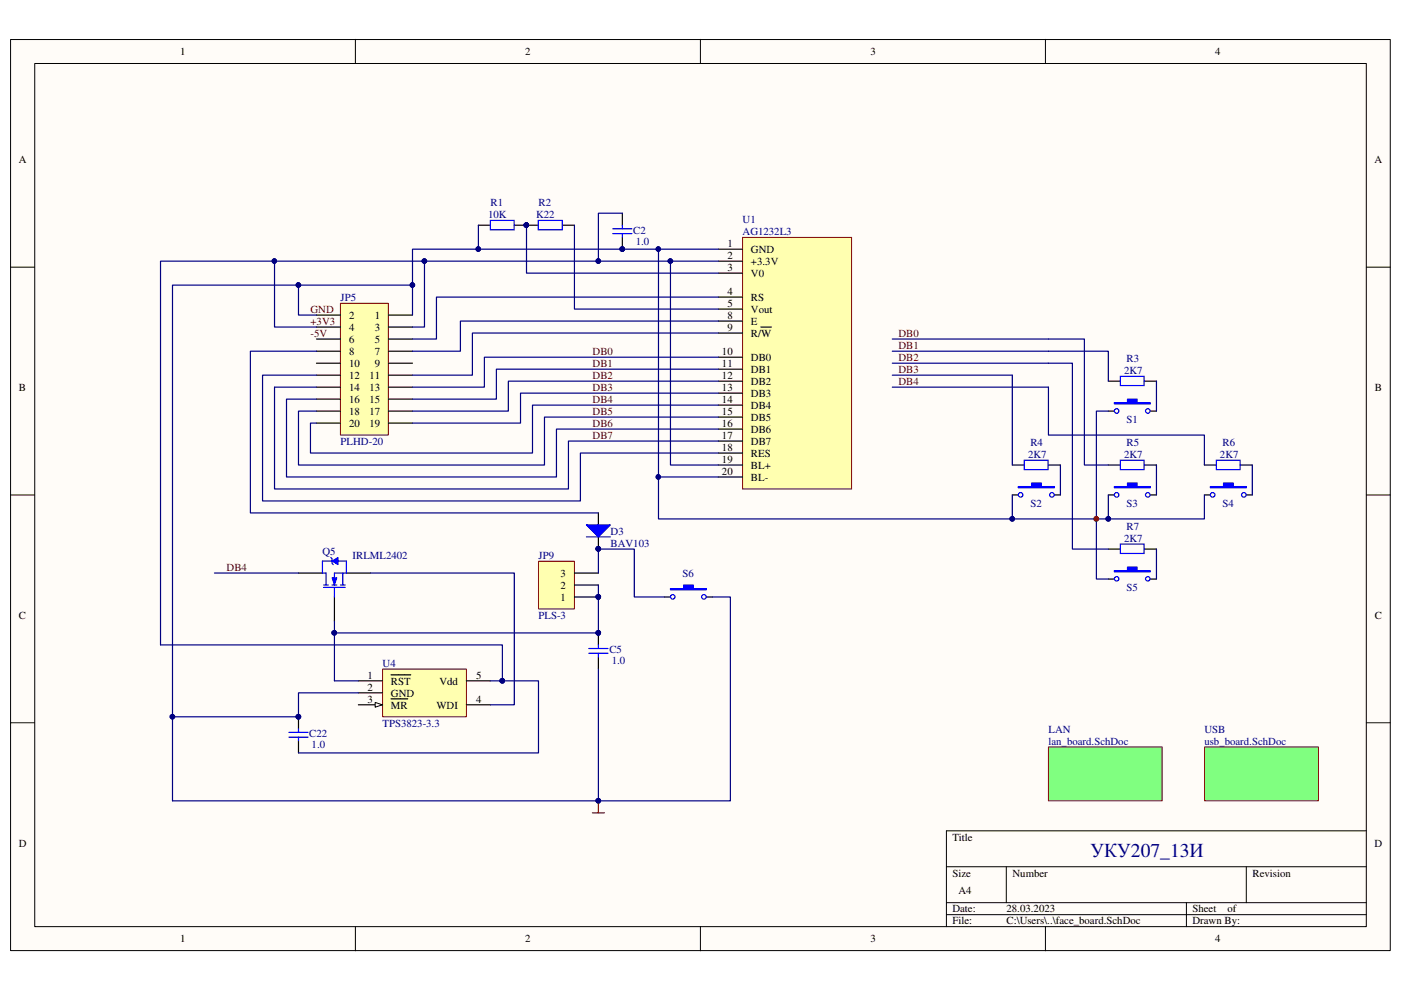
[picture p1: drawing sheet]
<svg xmlns="http://www.w3.org/2000/svg" width="297mm" height="210mm" viewBox="0 0 297 210" stroke-linecap="round" stroke-linejoin="round" font-family="sans-serif">
<path d="M2.3 8.4h292.5v193.1h-292.5z" fill="#fffcf8"/>
<path d="M2.2 8.4h292.6v193.1h-292.6z" fill="none" stroke="#000" stroke-width=".21"/>
<path d="M7.4 13.5h282.3v183h-282.3z" fill="#fffcf8"/>
<g fill="none" stroke="#000" stroke-width=".21">
<path d="M7.4 13.5h282.3v183h-282.3zM75.3 8.3v5.1M148.5 8.3v5.1M221.7 8.3v5.1M2.2 56.6h5.1M289.7 56.6h5.1M2.2 104.9h5.1M289.7 104.9h5.1M2.2 153.2h5.1M289.7 153.2h5.1M289.7 176.1h-89v20.4M75.3 196.5v5.1"/>
<path d="M148.5 196.5v5.1M200.7 183.8h89M200.7 191.4h89M200.7 193.9h89M213.4 183.8v7.6M221.7 196.5v5.1M251.5 191.4v5.1M264.2 183.8v7.6"/>
</g>
<circle cx="232.4" cy="110" r=".49" fill="#000080"/>
<circle cx="232.4" cy="110" r=".49" fill="none" stroke="#000080" stroke-width=".21"/>
<path d="M235 104.9h1.3M243.9 104.9h1.3" fill="none" stroke="#000" stroke-width=".25"/>
<path d="M236.3 103.2h2.8v-.8h2v.8h2.8v.2h-7.6z" fill-rule="evenodd" fill="#00f"/>
<g fill="none" stroke="#00f" stroke-width=".25">
<path d="M237.5 97.6h5.1v2h-5.1zM236.3 103.2h2.8v-.8h2v.8h2.8v.2h-7.6z"/>
<circle cx="236.7" cy="104.9" r=".49"/>
<circle cx="243.4" cy="104.9" r=".48"/>
</g>
<path d="M235 98.6h2.5M235 87.2h1.3M242.6 98.6h2.6M243.9 87.2h1.3" fill="none" stroke="#000" stroke-width=".25"/>
<path d="M236.3 85.4h2.8v-.8h2v.8h2.8v.2h-7.6z" fill-rule="evenodd" fill="#00f"/>
<g fill="none" stroke="#00f" stroke-width=".25">
<path d="M237.5 79.8h5.1v1.9h-5.1zM236.3 85.4h2.8v-.8h2v.8h2.8v.2h-7.6z"/>
<circle cx="236.7" cy="87.1" r=".48"/>
<circle cx="243.4" cy="87.1" r=".48"/>
</g>
<path d="M235 80.8h2.5M242.6 80.8h2.6M235 122.8h1.3M243.9 122.8h1.3" fill="none" stroke="#000" stroke-width=".25"/>
<path d="M236.3 121h2.8v-.8h2v.8h2.8v.2h-7.6z" fill-rule="evenodd" fill="#00f"/>
<g fill="none" stroke="#00f" stroke-width=".25">
<path d="M237.5 115.4h5.1v1.9h-5.1zM236.3 121h2.8v-.8h2v.8h2.8v.2h-7.6z"/>
<circle cx="236.8" cy="122.7" r=".48"/>
<circle cx="243.4" cy="122.7" r=".47"/>
</g>
<path d="M214.6 104.9h1.3M223.6 104.9h1.2M235 116.4h2.5M242.6 116.4h2.6" fill="none" stroke="#000" stroke-width=".25"/>
<path d="M215.9 103.2h2.8v-.8h2.1v.8h2.8v.2h-7.7z" fill-rule="evenodd" fill="#00f"/>
<g fill="none" stroke="#00f" stroke-width=".25">
<path d="M217.2 97.6h5v2h-5zM215.9 103.2h2.8v-.8h2.1v.8h2.8v.2h-7.7z"/>
<circle cx="216.4" cy="104.9" r=".48"/>
<circle cx="223" cy="104.9" r=".49"/>
</g>
<path d="M214.6 98.6h2.6M222.3 98.6h2.5M255.4 104.9h1.2M264.2 104.9h1.3" fill="none" stroke="#000" stroke-width=".25"/>
<path d="M256.6 103.2h2.8v-.8h2v.8h2.8v.2h-7.6z" fill-rule="evenodd" fill="#00f"/>
<g fill="none" stroke="#00f" stroke-width=".25">
<path d="M257.9 97.6h5v2h-5zM256.6 103.2h2.8v-.8h2v.8h2.8v.2h-7.6z"/>
<circle cx="257.1" cy="104.9" r=".49"/>
<circle cx="263.7" cy="104.9" r=".49"/>
</g>
<path d="M255.4 98.6h2.5M263 98.6h2.5" fill="none" stroke="#000" stroke-width=".25"/>
<path d="M157.5 50.4h23v53.3h-23z" fill="#ffffb0"/>
<path d="M157.4 50.3h23.1v53.4h-23.1z" fill="none" stroke="#800000" stroke-width=".21"/>
<g fill="none" stroke="#000" stroke-width=".25">
<path d="M152.3 52.8h5.1M152.3 55.4h5.1M152.3 57.9h5.1M152.3 63h5.1M152.3 65.5h5.1M152.3 68.1h5.1M152.3 70.6h5.1M152.3 75.7h5.1M152.3 78.3h5.1M161.3 69.3h2.2M152.3 80.8h5.1M152.3 83.4h5.1"/>
<path d="M152.3 85.9h5.1M152.3 88.4h5.1M152.3 91h5.1M152.3 93.5h5.1M152.3 96.1h5.1M152.3 98.6h5.1M152.3 101.1h5.1"/>
</g>
<path d="M214.6 104.9v5.1h40.8v-5.1" fill="none" stroke="#000080" stroke-width=".25"/>
<circle cx="235" cy="110" r=".49" fill="#000080"/>
<circle cx="235" cy="110" r=".49" fill="none" stroke="#000080" stroke-width=".21"/>
<circle cx="214.6" cy="110" r=".49" fill="#000080"/>
<circle cx="214.6" cy="110" r=".49" fill="none" stroke="#000080" stroke-width=".21"/>
<path d="M235 104.9v5.1" fill="none" stroke="#000080" stroke-width=".25"/>
<circle cx="235" cy="110" r=".49" fill="#000080"/>
<circle cx="235" cy="110" r=".49" fill="none" stroke="#000080" stroke-width=".21"/>
<path d="M214.6 79.5v19.1M222.3 71.9h7.6v26.7h5.1M222.3 74.5h12.7v6.3M222.3 77h5.1v39.4h7.6M222.3 82.1v10.1h33.1v6.4M224.8 98.6v6.3M235 87.2h-2.6v35.6h2.6M245.2 80.8v6.4M245.2 98.6v6.3M265.5 98.6v6.3M245.2 116.4v6.4" fill="none" stroke="#000080" stroke-width=".25"/>
<circle cx="232.4" cy="110" r=".49" fill="#800000"/>
<circle cx="232.4" cy="110" r=".49" fill="none" stroke="#800000" stroke-width=".21"/>
<path d="M255.4 158.4h24.1v11.4h-24.1z" fill="#80ff80"/>
<path d="M255.4 158.4h24.1v11.4h-24.1z" fill="none" stroke="#800000" stroke-width=".21"/>
<path d="M72.2 64.3h10.1v27.9h-10.1z" fill="#ffffb0"/>
<path d="M72.2 64.3h10.1v27.9h-10.1z" fill="none" stroke="#800000" stroke-width=".21"/>
<g fill="none" stroke="#000" stroke-width=".25">
<path d="M67.1 66.8h5.1M67.1 69.3h5.1M67.1 71.9h5.1M67.1 74.5h5.1M67.1 77h5.1M67.1 79.5h5.1M82.3 66.8h5.2M82.3 69.3h5.2M82.3 71.9h5.2M82.3 74.5h5.2M82.3 77h5.2M82.3 79.5h5.2"/>
<path d="M67.1 82.1h5.1M67.1 84.6h5.1M67.1 87.2h5.1M67.1 89.7h5.1M82.3 82.1h5.2M82.3 84.6h5.2M82.3 87.2h5.2M82.3 89.7h5.2"/>
</g>
<path d="M152.3 52.8h-64.8v14" fill="none" stroke="#000080" stroke-width=".25"/>
<circle cx="87.4" cy="60.4" r=".49" fill="#000080"/>
<circle cx="87.4" cy="60.4" r=".49" fill="none" stroke="#000080" stroke-width=".21"/>
<circle cx="101.4" cy="52.8" r=".49" fill="#000080"/>
<circle cx="101.4" cy="52.8" r=".49" fill="none" stroke="#000080" stroke-width=".21"/>
<circle cx="131.9" cy="52.8" r=".49" fill="#000080"/>
<circle cx="131.9" cy="52.8" r=".49" fill="none" stroke="#000080" stroke-width=".21"/>
<circle cx="139.6" cy="52.8" r=".48" fill="#000080"/>
<circle cx="139.6" cy="52.8" r=".48" fill="none" stroke="#000080" stroke-width=".21"/>
<path d="M63.3 60.5v6.3h3.8" fill="none" stroke="#000080" stroke-width=".25"/>
<circle cx="63.3" cy="60.4" r=".49" fill="#000080"/>
<circle cx="63.3" cy="60.4" r=".49" fill="none" stroke="#000080" stroke-width=".21"/>
<path d="M152.3 55.4h-118.3v81.3" fill="none" stroke="#000080" stroke-width=".25"/>
<circle cx="58.2" cy="55.4" r=".48" fill="#000080"/>
<circle cx="58.2" cy="55.4" r=".48" fill="none" stroke="#000080" stroke-width=".21"/>
<circle cx="90" cy="55.4" r=".49" fill="#000080"/>
<circle cx="90" cy="55.4" r=".49" fill="none" stroke="#000080" stroke-width=".21"/>
<circle cx="126.8" cy="55.4" r=".49" fill="#000080"/>
<circle cx="126.8" cy="55.4" r=".49" fill="none" stroke="#000080" stroke-width=".21"/>
<circle cx="142.1" cy="55.4" r=".49" fill="#000080"/>
<circle cx="142.1" cy="55.4" r=".49" fill="none" stroke="#000080" stroke-width=".21"/>
<path d="M90 55.4v13.9h-2.5" fill="none" stroke="#000080" stroke-width=".25"/>
<circle cx="90" cy="55.4" r=".49" fill="#000080"/>
<circle cx="90" cy="55.4" r=".49" fill="none" stroke="#000080" stroke-width=".21"/>
<path d="M142.2 55.4v43.2h10.1M67.1 79.5h-11.4v26.7h67.4v-10.1h29.2M152.3 63h-59.8v8.9h-5M152.3 70.6h-52.1v8.9h-12.7M152.3 75.7h-49.6v6.4h-15.2M152.3 78.3h-47.1v6.3h-17.7M67.1 87.2h-3.8v11.4h52.1v-10.2h36.9M67.1 84.6h-6.4v16.5h57.3v-10.1h34.3M67.1 82.1h-8.9v21.6h62.3v-10.2h31.8M152.3 80.8h-44.5v6.4h-20.3M152.3 83.4h-41.9v6.3h-22.9M152.3 85.9h-39.4v10.2h-47.1v-6.4h1.3" fill="none" stroke="#000080" stroke-width=".25"/>
<circle cx="142.1" cy="55.4" r=".49" fill="#000080"/>
<circle cx="142.1" cy="55.4" r=".49" fill="none" stroke="#000080" stroke-width=".21"/>
<path d="M139.6 52.8v48.3h12.7" fill="none" stroke="#000080" stroke-width=".25"/>
<circle cx="139.6" cy="101.1" r=".48" fill="#000080"/>
<circle cx="139.6" cy="101.1" r=".48" fill="none" stroke="#000080" stroke-width=".21"/>
<circle cx="139.6" cy="52.8" r=".48" fill="#000080"/>
<circle cx="139.6" cy="52.8" r=".48" fill="none" stroke="#000080" stroke-width=".21"/>
<path d="M189.2 71.9h33.1M189.2 74.5h33.1M189.2 77h33.1M189.2 79.5h25.4M189.2 82.1h33.1" fill="none" stroke="#000080" stroke-width=".25"/>
<path d="M109 47.8h2.6" fill="none" stroke="#000" stroke-width=".25"/>
<circle cx="111.6" cy="47.7" r=".48" fill="#000080"/>
<circle cx="111.6" cy="47.7" r=".48" fill="none" stroke="#000080" stroke-width=".21"/>
<path d="M101.4 47.8h2.6" fill="none" stroke="#000" stroke-width=".25"/>
<path d="M104 46.7h5v2h-5z" fill="none" stroke="#00f" stroke-width=".25"/>
<circle cx="111.6" cy="47.7" r=".48" fill="#000080"/>
<circle cx="111.6" cy="47.7" r=".48" fill="none" stroke="#000080" stroke-width=".21"/>
<path d="M111.6 47.8h2.6M119.2 47.8h2.6" fill="none" stroke="#000" stroke-width=".25"/>
<circle cx="111.6" cy="47.7" r=".48" fill="#000080"/>
<circle cx="111.6" cy="47.7" r=".48" fill="none" stroke="#000080" stroke-width=".21"/>
<path d="M114.1 46.7h5.1v2h-5.1z" fill="none" stroke="#00f" stroke-width=".25"/>
<circle cx="111.6" cy="47.7" r=".48" fill="#000080"/>
<circle cx="111.6" cy="47.7" r=".48" fill="none" stroke="#000080" stroke-width=".21"/>
<path d="M111.6 47.8v10.1h40.7" fill="none" stroke="#000080" stroke-width=".25"/>
<circle cx="111.6" cy="47.7" r=".48" fill="#000080"/>
<circle cx="111.6" cy="47.7" r=".48" fill="none" stroke="#000080" stroke-width=".21"/>
<path d="M126.9 108.8v2.5M126.9 113.8v2.6" fill="none" stroke="#000" stroke-width=".25"/>
<circle cx="126.9" cy="116.4" r=".48" fill="#000080"/>
<circle cx="126.9" cy="116.4" r=".48" fill="none" stroke="#000080" stroke-width=".21"/>
<path d="M124.3 111.3h5.1l-2.5 2.5z" fill="#00f"/>
<path d="M124.3 111.3h5.1l-2.5 2.5zM124.3 113.8h5.1" fill="none" stroke="#00f" stroke-width=".25"/>
<circle cx="126.9" cy="116.4" r=".48" fill="#000080"/>
<circle cx="126.9" cy="116.4" r=".48" fill="none" stroke="#000080" stroke-width=".21"/>
<path d="M140.9 126.6h1.3M149.8 126.6h1.2" fill="none" stroke="#000" stroke-width=".25"/>
<path d="M142.2 124.8h2.7v-.8h2.1v.8h2.8v.3h-7.6z" fill-rule="evenodd" fill="#00f"/>
<g fill="none" stroke="#00f" stroke-width=".25">
<path d="M142.2 124.8h2.7v-.8h2.1v.8h2.8v.3h-7.6z"/>
<circle cx="142.6" cy="126.6" r=".49"/>
<circle cx="149.2" cy="126.6" r=".49"/>
</g>
<path d="M151 126.6h3.9v43.2h-118.3" fill="none" stroke="#000080" stroke-width=".25"/>
<circle cx="126.9" cy="169.8" r=".48" fill="#000080"/>
<circle cx="126.9" cy="169.8" r=".48" fill="none" stroke="#000080" stroke-width=".21"/>
<path d="M114.2 119h7.6v10.1h-7.6z" fill="#ffffb0"/>
<path d="M114.2 119h7.6v10.1h-7.6z" fill="none" stroke="#800000" stroke-width=".21"/>
<path d="M121.8 126.6h5.1" fill="none" stroke="#000" stroke-width=".25"/>
<circle cx="126.9" cy="126.6" r=".48" fill="#000080"/>
<circle cx="126.9" cy="126.6" r=".48" fill="none" stroke="#000080" stroke-width=".21"/>
<path d="M121.8 124h5.1M121.8 121.5h5.1" fill="none" stroke="#000" stroke-width=".25"/>
<circle cx="126.9" cy="126.6" r=".48" fill="#000080"/>
<circle cx="126.9" cy="126.6" r=".48" fill="none" stroke="#000080" stroke-width=".21"/>
<path d="M126.9 116.4v5.1" fill="none" stroke="#000080" stroke-width=".25"/>
<circle cx="126.9" cy="116.4" r=".48" fill="#000080"/>
<circle cx="126.9" cy="116.4" r=".48" fill="none" stroke="#000080" stroke-width=".21"/>
<path d="M67.1 74.5h-14v34.3h73.8M139.6 101.1v8.9h75" fill="none" stroke="#000080" stroke-width=".25"/>
<circle cx="214.6" cy="110" r=".49" fill="#000080"/>
<circle cx="214.6" cy="110" r=".49" fill="none" stroke="#000080" stroke-width=".21"/>
<circle cx="139.6" cy="101.1" r=".48" fill="#000080"/>
<circle cx="139.6" cy="101.1" r=".48" fill="none" stroke="#000080" stroke-width=".21"/>
<path d="M81.1 141.9h17.8v10.1h-17.8z" fill="#ffffb0"/>
<path d="M81.1 141.9h17.8v10.1h-17.8z" fill="none" stroke="#800000" stroke-width=".21"/>
<path d="M76 144.4h5.1M76 149.4h5.1M82.9 143.1h4.2" fill="none" stroke="#000" stroke-width=".25"/>
<path d="M79.5 148.9l1.6 .5-1.6 .5z" fill="#fffcf8"/>
<path d="M79.5 148.9l1.6 .5-1.6 .5z" fill="none" stroke="#000" stroke-width=".21"/>
<path d="M76 146.9h5.1M82.9 148.2h3.5M98.9 144.4h5.1M98.9 149.4h5.1" fill="none" stroke="#000" stroke-width=".25"/>
<path d="M76 146.9h-12.7v5.1h-26.7" fill="none" stroke="#000080" stroke-width=".25"/>
<circle cx="63.3" cy="152" r=".49" fill="#000080"/>
<circle cx="63.3" cy="152" r=".49" fill="none" stroke="#000080" stroke-width=".21"/>
<circle cx="36.5" cy="152" r=".49" fill="#000080"/>
<circle cx="36.5" cy="152" r=".49" fill="none" stroke="#000080" stroke-width=".21"/>
<path d="M63.3 152v2.5M63.3 157.1v2.5" fill="none" stroke="#000" stroke-width=".25"/>
<circle cx="63.3" cy="152" r=".49" fill="#000080"/>
<circle cx="63.3" cy="152" r=".49" fill="none" stroke="#000080" stroke-width=".21"/>
<path d="M61.3 155.3h4M61.3 156.3h4M63.3 154.5v.8M63.3 156.3v.8" fill="none" stroke="#00f" stroke-width=".25"/>
<circle cx="63.3" cy="152" r=".49" fill="#000080"/>
<circle cx="63.3" cy="152" r=".49" fill="none" stroke="#000080" stroke-width=".21"/>
<path d="M106.5 144.4h7.7v15.2h-50.9" fill="none" stroke="#000080" stroke-width=".25"/>
<circle cx="106.5" cy="144.3" r=".49" fill="#000080"/>
<circle cx="106.5" cy="144.3" r=".49" fill="none" stroke="#000080" stroke-width=".21"/>
<path d="M63.3 121.5h5.1M70.9 126.6v5.1M73.4 121.5h5.1" fill="none" stroke="#000" stroke-width=".25"/>
<path d="M68.6 124.5h4.6M68.6 124h1M69.1 121.5v2.5M70.4 124h1M70.9 124.5v2.1M72.2 124h1M72.7 121.5v2.5M73.4 121.5h-2.5v2.5" fill="none" stroke="#00f" stroke-width=".25"/>
<path d="M70.4 122.5h1l-.5 1.5z" fill="#00f"/>
<path d="M70.4 122.5h1l-.5 1.5z" fill="none" stroke="#00f" stroke-width=".21"/>
<path d="M73.4 119v2.5M68.4 121.5h.7" fill="none" stroke="#00f" stroke-width=".25"/>
<path d="M70.4 119l1.3-.8v1.5z" fill="#00f"/>
<path d="M70.4 119l1.3-.8v1.5z" fill="none" stroke="#00f" stroke-width=".21"/>
<path d="M70.1 118.2l.3 .2v1.1l.3 .2M70.4 119h-2v2.5M71.7 119h1.7" fill="none" stroke="#00f" stroke-width=".25"/>
<path d="M70.9 131.7v12.7" fill="none" stroke="#000080" stroke-width=".25"/>
<circle cx="70.9" cy="134.2" r=".49" fill="#000080"/>
<circle cx="70.9" cy="134.2" r=".49" fill="none" stroke="#000080" stroke-width=".21"/>
<path d="M78.5 121.5h30.5v27.9h-5M126.9 124v2.6" fill="none" stroke="#000080" stroke-width=".25"/>
<circle cx="126.9" cy="126.6" r=".48" fill="#000080"/>
<circle cx="126.9" cy="126.6" r=".48" fill="none" stroke="#000080" stroke-width=".21"/>
<path d="M45.5 121.5h17.8M104 144.4h2.5" fill="none" stroke="#000080" stroke-width=".25"/>
<circle cx="106.5" cy="144.3" r=".49" fill="#000080"/>
<circle cx="106.5" cy="144.3" r=".49" fill="none" stroke="#000080" stroke-width=".21"/>
<path d="M34 136.7h72.5v7.7" fill="none" stroke="#000080" stroke-width=".25"/>
<circle cx="106.5" cy="144.3" r=".49" fill="#000080"/>
<circle cx="106.5" cy="144.3" r=".49" fill="none" stroke="#000080" stroke-width=".21"/>
<path d="M126.9 126.6v7.6h-56M70.9 144.4h5.1" fill="none" stroke="#000080" stroke-width=".25"/>
<circle cx="70.9" cy="134.2" r=".49" fill="#000080"/>
<circle cx="70.9" cy="134.2" r=".49" fill="none" stroke="#000080" stroke-width=".21"/>
<circle cx="126.8" cy="134.2" r=".49" fill="#000080"/>
<circle cx="126.8" cy="134.2" r=".49" fill="none" stroke="#000080" stroke-width=".21"/>
<circle cx="126.9" cy="126.6" r=".48" fill="#000080"/>
<circle cx="126.9" cy="126.6" r=".48" fill="none" stroke="#000080" stroke-width=".21"/>
<path d="M126.9 116.4h7.6v10.2h6.4" fill="none" stroke="#000080" stroke-width=".25"/>
<circle cx="126.9" cy="116.4" r=".48" fill="#000080"/>
<circle cx="126.9" cy="116.4" r=".48" fill="none" stroke="#000080" stroke-width=".21"/>
<path d="M126.9 134.2v2.5M126.9 139.3v2.5" fill="none" stroke="#000" stroke-width=".25"/>
<circle cx="126.8" cy="134.2" r=".49" fill="#000080"/>
<circle cx="126.8" cy="134.2" r=".49" fill="none" stroke="#000080" stroke-width=".21"/>
<path d="M124.8 137.5h4.1M124.8 138.5h4.1M126.9 136.7v.8M126.9 138.5v.8" fill="none" stroke="#00f" stroke-width=".25"/>
<circle cx="126.8" cy="134.2" r=".49" fill="#000080"/>
<circle cx="126.8" cy="134.2" r=".49" fill="none" stroke="#000080" stroke-width=".21"/>
<path d="M126.9 141.8v28" fill="none" stroke="#000080" stroke-width=".25"/>
<circle cx="126.9" cy="169.8" r=".48" fill="#000080"/>
<circle cx="126.9" cy="169.8" r=".48" fill="none" stroke="#000080" stroke-width=".21"/>
<path d="M125.6 172.3h2.5M126.9 169.8v2.5" fill="none" stroke="#800000" stroke-width=".25"/>
<circle cx="126.9" cy="169.8" r=".48" fill="#000080"/>
<circle cx="126.9" cy="169.8" r=".48" fill="none" stroke="#000080" stroke-width=".21"/>
<path d="M58.2 55.4v13.9h8.9" fill="none" stroke="#000080" stroke-width=".25"/>
<circle cx="58.2" cy="55.4" r=".48" fill="#000080"/>
<circle cx="58.2" cy="55.4" r=".48" fill="none" stroke="#000080" stroke-width=".21"/>
<path d="M87.5 60.5h-50.9v109.3" fill="none" stroke="#000080" stroke-width=".25"/>
<circle cx="36.5" cy="152" r=".49" fill="#000080"/>
<circle cx="36.5" cy="152" r=".49" fill="none" stroke="#000080" stroke-width=".21"/>
<circle cx="63.3" cy="60.4" r=".49" fill="#000080"/>
<circle cx="63.3" cy="60.4" r=".49" fill="none" stroke="#000080" stroke-width=".21"/>
<circle cx="87.4" cy="60.4" r=".49" fill="#000080"/>
<circle cx="87.4" cy="60.4" r=".49" fill="none" stroke="#000080" stroke-width=".21"/>
<path d="M101.4 47.8v5M152.3 68.1h-54.7v6.4h-10.1" fill="none" stroke="#000080" stroke-width=".25"/>
<circle cx="101.4" cy="52.8" r=".49" fill="#000080"/>
<circle cx="101.4" cy="52.8" r=".49" fill="none" stroke="#000080" stroke-width=".21"/>
<path d="M121.8 47.8v17.7h30.5" fill="none" stroke="#000080" stroke-width=".25"/>
<path d="M131.9 50.3v2.5" fill="none" stroke="#000" stroke-width=".25"/>
<circle cx="131.9" cy="52.8" r=".49" fill="#000080"/>
<circle cx="131.9" cy="52.8" r=".49" fill="none" stroke="#000080" stroke-width=".21"/>
<path d="M131.9 45.2v2.6" fill="none" stroke="#000" stroke-width=".25"/>
<path d="M129.9 48.5h4.1M129.9 49.5h4.1M131.9 47.8v.7M131.9 49.5v.8" fill="none" stroke="#00f" stroke-width=".25"/>
<circle cx="131.9" cy="52.8" r=".49" fill="#000080"/>
<circle cx="131.9" cy="52.8" r=".49" fill="none" stroke="#000080" stroke-width=".21"/>
<path d="M131.9 45.2h-5v10.2" fill="none" stroke="#000080" stroke-width=".25"/>
<circle cx="126.8" cy="55.4" r=".49" fill="#000080"/>
<circle cx="126.8" cy="55.4" r=".49" fill="none" stroke="#000080" stroke-width=".21"/>
<path d="M222.3 158.4h24.1v11.4h-24.1z" fill="#80ff80"/>
<path d="M222.3 158.4h24.1v11.4h-24.1z" fill="none" stroke="#800000" stroke-width=".21"/>
<text font-size="4.1" fill="#000080" x="231.2" y="181.6">УКУ207_13И</text>
<g font-size="2.3">
<text x="38.2" y="11.7">1</text>
<text x="111.4" y="11.7">2</text>
<text x="184.5" y="11.7">3</text>
<text x="257.6" y="11.7">4</text>
<text x="4" y="34.5">A</text>
<text x="291.4" y="34.5">A</text>
<text x="154.3" y="52.4">1</text>
<text x="159.2" y="53.6">GND</text>
<text x="154.3" y="54.9">2</text>
<text x="154.3" y="57.4">3</text>
<text x="159.2" y="56.2">+3.3V</text>
<text x="159.2" y="58.7">V0</text>
<text x="154.3" y="62.5">4</text>
<text x="154.3" y="65.1">5</text>
<text x="159.2" y="63.8">RS</text>
<text x="74" y="67.6">2</text>
<text x="74" y="70.1">4</text>
<text x="79.5" y="67.6">1</text>
<text x="79.5" y="70.1">3</text>
<text x="154.3" y="67.6">8</text>
<text x="154.3" y="70.1">9</text>
<text x="159.2" y="66.3">Vout</text>
<text x="159.2" y="68.9">E</text>
<text x="159.2" y="71.4">R/W</text>
<text x="74" y="72.7">6</text>
<text x="74" y="75.2">8</text>
<text x="74" y="77.8">10</text>
<text x="79.5" y="72.7">5</text>
<text x="79.5" y="75.2">7</text>
<text x="79.5" y="77.8">9</text>
<text x="153.1" y="75.2">10</text>
<text x="153.1" y="77.8">11</text>
<text x="159.2" y="76.5">DB0</text>
<text x="4" y="82.8">B</text>
<text x="74" y="80.3">12</text>
<text x="74" y="82.8">14</text>
<text x="78.3" y="80.3">11</text>
<text x="78.3" y="82.8">13</text>
<text x="153.1" y="80.3">12</text>
<text x="153.1" y="82.8">13</text>
<text x="159.2" y="79">DB1</text>
<text x="159.2" y="81.6">DB2</text>
<text x="291.5" y="82.8">B</text>
<text x="74" y="85.4">16</text>
<text x="74" y="88">18</text>
<text x="78.3" y="85.4">15</text>
<text x="78.3" y="88">17</text>
<text x="153.1" y="85.4">14</text>
<text x="153.1" y="88">15</text>
<text x="159.2" y="84.1">DB3</text>
<text x="159.2" y="86.7">DB4</text>
<text x="159.2" y="89.2">DB5</text>
<text x="74" y="90.5">20</text>
<text x="78.3" y="90.5">19</text>
<text x="153.1" y="90.5">16</text>
<text x="153.1" y="93">17</text>
<text x="153.1" y="95.6">18</text>
<text x="159.2" y="91.8">DB6</text>
<text x="159.2" y="94.3">DB7</text>
<text x="153.1" y="98.1">19</text>
<text x="153.1" y="100.7">20</text>
<text x="159.2" y="96.9">RES</text>
<text x="159.2" y="99.4">BL+</text>
<text x="159.2" y="101.9">BL-</text>
<text x="118.9" y="124.8">2</text>
<text x="118.9" y="122.3">3</text>
<text x="4" y="131.2">C</text>
<text x="118.9" y="127.4">1</text>
<text x="291.5" y="131.2">C</text>
<text x="77.9" y="143.9">1</text>
<text x="101" y="143.9">5</text>
<text x="77.9" y="149">3</text>
<text x="77.9" y="146.4">2</text>
<text x="82.9" y="145.2">RST</text>
<text x="82.9" y="147.7">GND</text>
<text x="93.2" y="145.2">Vdd</text>
<text x="101" y="149">4</text>
<text x="82.9" y="150.2">MR</text>
<text x="92.5" y="150.2">WDI</text>
<text x="4" y="179.5">D</text>
<text x="201.9" y="178.2">Title</text>
<text x="291.4" y="179.5">D</text>
<text x="201.9" y="185.8">Size</text>
<text x="214.7" y="185.8">Number</text>
<text x="265.6" y="185.8">Revision</text>
<text x="203.2" y="189.7">A4</text>
<text x="201.9" y="193.5">Date:</text>
<text x="201.9" y="196">File:</text>
<text x="213.4" y="196">C:\Users\..\face_board.SchDoc</text>
<text x="213.4" y="193.5">28.03.2023</text>
<text x="252.8" y="193.5">Sheet</text>
<text x="252.8" y="196">Drawn By:</text>
<text x="260.3" y="193.5">of</text>
<text x="38.2" y="199.8">1</text>
<text x="111.4" y="199.8">2</text>
<text x="184.5" y="199.8">3</text>
<text x="257.6" y="199.8">4</text>
</g>
<g font-size="2.3" fill="#000080">
<text x="103.5" y="46.3">10K</text>
<text x="104" y="43.7">R1</text>
<text x="113.7" y="46.3">K22</text>
<text x="114.2" y="43.7">R2</text>
<text x="157.4" y="47.3">U1</text>
<text x="134.3" y="49.6">C2</text>
<text x="134.8" y="51.9">1.0</text>
<text x="157.4" y="49.8">AG1232L3</text>
<text x="72.2" y="63.8">JP5</text>
<text x="238.8" y="76.8">R3</text>
<text x="238.3" y="79.3">2K7</text>
<text x="238.8" y="89.7">S1</text>
<text x="72.2" y="94.3">PLHD-20</text>
<text x="218.5" y="94.6">R4</text>
<text x="238.8" y="94.6">R5</text>
<text x="259.2" y="94.6">R6</text>
<text x="218" y="97.1">2K7</text>
<text x="238.3" y="97.1">2K7</text>
<text x="258.7" y="97.1">2K7</text>
<text x="218.5" y="107.5">S2</text>
<text x="238.8" y="107.5">S3</text>
<text x="259.2" y="107.5">S4</text>
<text x="129.5" y="113.4">D3</text>
<text x="238.8" y="112.4">R7</text>
<text x="68.4" y="117.7">Q5</text>
<text x="74.8" y="118.4">IRLML2402</text>
<text x="114.2" y="118.4">JP9</text>
<text x="129.5" y="115.9">BAV103</text>
<text x="238.3" y="114.9">2K7</text>
<text x="144.7" y="122.3">S6</text>
<text x="238.8" y="125.3">S5</text>
<text x="114.2" y="131.2">PLS-3</text>
<text x="81.1" y="141.4">U4</text>
<text x="129.2" y="138.6">C5</text>
<text x="129.7" y="140.8">1.0</text>
<text x="81.1" y="154.1">TPS3823-3.3</text>
<text x="222.3" y="155.3">LAN</text>
<text x="255.4" y="155.3">USB</text>
<text x="65.6" y="156.3">C22</text>
<text x="66.1" y="158.6">1.0</text>
<text x="222.3" y="157.9">lan_board.SchDoc</text>
<text x="255.4" y="157.9">usb_board.SchDoc</text>
</g>
<g font-size="2.3" fill="#800000">
<text x="65.8" y="68.9">+3V3</text>
<text x="65.8" y="71.4">-5V</text>
<text x="65.8" y="66.3">GND</text>
<text x="190.5" y="71.4">DB0</text>
<text x="125.6" y="75.2">DB0</text>
<text x="125.6" y="77.8">DB1</text>
<text x="190.5" y="74">DB1</text>
<text x="190.5" y="76.5">DB2</text>
<text x="125.6" y="80.3">DB2</text>
<text x="125.6" y="82.8">DB3</text>
<text x="190.5" y="79">DB3</text>
<text x="190.5" y="81.6">DB4</text>
<text x="125.6" y="85.4">DB4</text>
<text x="125.6" y="88">DB5</text>
<text x="125.6" y="90.5">DB6</text>
<text x="125.6" y="93">DB7</text>
<text x="48" y="121">DB4</text>
</g>
</svg>
